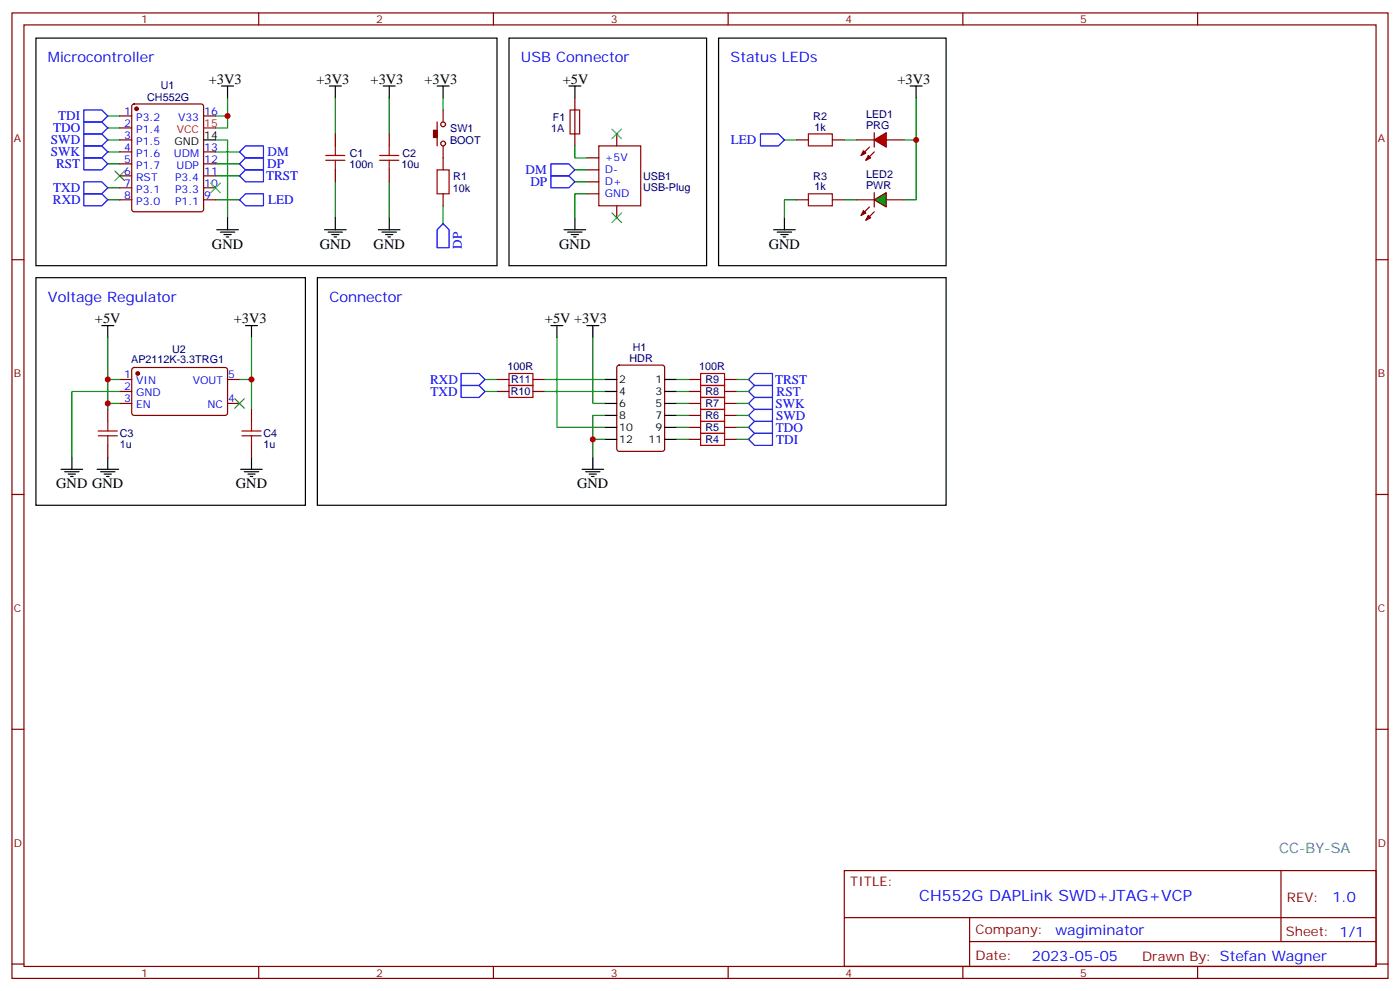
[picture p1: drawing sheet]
<svg xmlns="http://www.w3.org/2000/svg" width="412mm" height="292mm" viewBox="0 0 412 292" stroke-linecap="round" stroke-linejoin="round" font-family="sans-serif">
<g fill="none" stroke="#870000" stroke-width=".35">
<path d="M3.5 3.8h405.4v284.3h-405.4zM7.1 7.3h398.2v277.3h-398.2zM76.2 3.8v3.5M145.3 3.8v3.5M214.5 3.8v3.5M283.6 3.8v3.5M352.8 3.8v3.5M35.3 34.1h3.5M35.3 37.7h3.5M39 30.8l.5-.2h19.8l.6 .5 .1 30.6-.5 .6-20 .1-.6-.5-.1-30.6zM60 34.1h3.5M98.8 39.4v3.6"/>
<path d="M114.7 39.4v3.6M128.8 35.9v7.1M130.5 32.4v3.5M35.3 41.2h3.5M35.3 44.7h3.5M35.3 48.3h3.5M35.3 51.8h3.5M35.3 55.3h3.5M35.3 58.8h3.5M60 44.7h3.5M60 48.3h3.5M60 51.8h3.5"/>
<path d="M60 55.3h3.5M60 58.8h3.5M98.8 50v3.6M114.7 50v3.6M130.5 43v7M130.5 57.1v3.5M252.2 58.8h5.3M261.1 58.8h5.2M3.5 76.5h3.6M405.3 76.5h3.6M3.5 145.6h3.6M405.3 145.6h3.6"/>
<path d="M3.5 214.8h3.6M405.3 214.8h3.6M248.7 256.4h156.6v28.2h-156.6zM377.3 256.4v20.9M248.7 270.2h156.5M285.6 277.3h119.6M285.6 270.2v14.2M3.5 283.9h3.6M76.2 284.6v3.5M145.3 284.6v3.5M214.5 284.6v3.5M283.6 284.6v3.5"/>
<path d="M352.8 284.6v3.5M405.3 283.9h3.6"/>
<circle cx="130.5" cy="36.6" r=".71"/>
<circle cx="130.5" cy="42.3" r=".71"/>
</g>
<g fill="none" stroke="#008700" stroke-width=".35">
<path d="M31.7 37.7h3.6M31.7 34.1h3.6M67 28.9v5.2h-3.5M67 34.1v3.6h-3.5M98.8 28.9v10.5M114.7 28.9v10.5M130.5 28.9v3.5M31.7 58.8h3.6M31.7 55.3h3.6M31.7 48.3h3.6M31.7 44.7h3.6M31.7 41.2h3.6"/>
<path d="M63.5 41.2h3.5v22.9M63.5 58.8h7.1M63.5 51.8h7.1M63.5 48.3h7.1M63.5 44.7h7.1M98.8 53.6v10.5M114.7 53.6v10.5M130.5 60.6v5.3"/>
</g>
<g fill="none" stroke="#000" stroke-width=".35">
<path d="M10.6 11.2h135.8v67h-135.8zM65.3 25.3h3.5M67 25.3v3.6M97 25.3h3.5M98.8 25.3v3.6M112.9 25.3h3.5M114.7 25.3v3.6M128.8 25.3h3.5M130.5 25.3v3.6M60 41.2h3.5M63.9 67.7h6.3M64.9 68.4h4.2"/>
<path d="M66 69.1h2.1M66.7 69.8h.7M67 64.1v3.6M95.6 67.7h6.4M96.7 68.4h4.2M97.7 69.1h2.1M98.4 69.8h.7M98.8 64.1v3.6M111.5 67.7h6.3M112.5 68.4h4.3M113.6 69.1h2.1M114.3 69.8h.7"/>
<path d="M114.7 64.1v3.6"/>
</g>
<path d="M33.9 50.4l2.8 2.8M36.7 50.4l-2.8 2.8" fill="none" stroke="#3c3" stroke-width=".35"/>
<path d="M70.6 48.3l1.7-1.8h5.3v3.5h-5.3zM70.6 44.7l1.7-1.7h5.3v3.5h-5.3zM128.8 67.7l1.7-1.8 1.8 1.8v5.3h-3.5z" fill="none" stroke="#00f" stroke-width=".35"/>
<g fill="#870000" stroke="#870000" stroke-width=".35">
<path d="M127.7 38.4h1.1v2.1h-1.1z"/>
<circle cx="40.2" cy="32" r=".53"/>
</g>
<path d="M60 37.7h3.5" fill="none" stroke="#f00" stroke-width=".35"/>
<path d="M96 45.8h5.6M96 47.2h5.6M98.8 43v2.8M98.8 47.2v2.8M111.8 45.8h5.7M111.8 47.2h5.7M114.7 43v2.8M114.7 47.2v2.8M128.8 50h3.5v7.1h-3.5z" fill="none" stroke="#a10000" stroke-width=".35"/>
<path d="M257.5 58.8l3.6-2.1v4.3z" fill="#0c0" stroke="#870000" stroke-width=".35"/>
<path d="M257.5 39.1v4.2M252.2 41.2h5.3M256.1 43.3l-2.5 2.5M257.5 56.7v4.3M257.5 44.7l-2.4 2.5M261.1 41.2h5.2M256.1 61l-2.5 2.4M257.5 62.4l-2.4 2.4" fill="none" stroke="#870000" stroke-width=".35"/>
<g fill="#870000" stroke="#870000" stroke-width=".35">
<path d="M254.4 62l.7 .7-1.5 .7z"/>
<path d="M255.8 63.4l.7 .7-1.4 .7z"/>
<path d="M254.4 44.4l.7 .7-1.5 .7z"/>
<path d="M255.8 45.8l.7 .7-1.4 .7z"/>
</g>
<path d="M257.5 41.2l3.6-2.1v4.2z" fill="#f00" stroke="#870000" stroke-width=".35"/>
<path d="M224 39.4h5.3l1.8 1.8-1.8 1.8h-5.3z" fill="none" stroke="#00f" stroke-width=".35"/>
<path d="M238.1 39.4h7.1v3.6h-7.1zM238.1 57.1h7.1v3.5h-7.1z" fill="none" stroke="#a10000" stroke-width=".35"/>
<path d="M234.6 41.2h3.5M234.6 58.8h3.5M245.2 41.2h3.5M245.2 58.8h3.5" fill="none" stroke="#870000" stroke-width=".35"/>
<path d="M269.9 28.9v12.3h-3.6M231.1 41.2h3.5M234.6 58.8h-3.5v5.3M248.7 41.2h3.5M248.7 58.8h3.5M269.9 41.2v17.6h-3.6" fill="none" stroke="#008700" stroke-width=".35"/>
<path d="M211.7 11.2h67v67h-67zM227.9 67.7h6.3M229 68.4h4.2M230 69.1h2.1M230.7 69.8h.7M231.1 64.1v3.6" fill="none" stroke="#000" stroke-width=".35"/>
<path d="M176.4 43h12.3v17.6h-12.3z" fill="#fff" stroke="#870000" stroke-width=".35"/>
<g fill="none" stroke="#870000" stroke-width=".35">
<path d="M169.3 28.9v14.1M181.7 39.4v3.6M172.9 46.5h3.5M172.9 50h3.5M172.9 53.6h3.5M172.9 57.1h3.5M181.7 60.6v3.5M35.3 111.8h3.5M35.3 115.3h3.5M35.3 118.8h3.5M39 108.4l.5-.2 27.1 .1 .4 .6v13l-.7 .4h-27.1l-.4-.7v-12.7zM67 111.8h3.6"/>
<path d="M67 118.8h3.6M146.4 111.8h3.5M146.4 115.3h3.5M157 111.8h3.5M157 115.3h3.5M181.9 107.7l.5-.2h12.7l.6 .5 .1 24.2-.5 .7h-12.9l-.7-.4v-24.3zM202.8 111.8h3.6M202.8 115.3h3.6M202.8 118.8h3.6M213.4 111.8h3.6M213.4 115.3h3.6M213.4 118.8h3.6"/>
<path d="M31.7 120.6v3.5M31.7 131.2v3.5M74.1 120.6v3.5M74.1 131.2v3.5M202.8 129.4h3.6M202.8 125.9h3.6M202.8 122.3h3.6M213.4 129.4h3.6M213.4 125.9h3.6M213.4 122.3h3.6"/>
</g>
<path d="M180.3 38l2.8 2.9M183.1 38l-2.8 2.9M62.1 53.9l2.8 2.8M64.9 53.9l-2.8 2.8M180.3 62.7l2.8 2.8M183.1 62.7l-2.8 2.8M69.1 117.4l2.9 2.8M72 117.4l-2.9 2.8" fill="none" stroke="#3c3" stroke-width=".35"/>
<g fill="none" stroke="#000" stroke-width=".35">
<path d="M149.9 11.2h58.2v67h-58.2zM167.6 25.3h3.5M169.3 25.3v3.6M268.1 25.3h3.5M269.9 25.3v3.6M166.2 67.7h6.3M167.2 68.4h4.2M168.3 69.1h2.1M169 69.8h.7M169.3 64.1v3.6M10.6 81.8h79.4v67h-79.4zM30 95.9h3.5"/>
<path d="M31.7 95.9v3.5M72.3 95.9h3.5M74.1 95.9v3.5M93.5 81.8h185.2v67h-185.2zM162.3 95.9h3.5M164 95.9v3.5M172.9 95.9h3.5M174.6 95.9v3.5M178.2 111.8h3.5M178.2 115.3h3.5M178.2 118.8h3.5M195.8 111.8h3.5"/>
<path d="M195.8 115.3h3.5M195.8 118.8h3.5M18 138.2h6.3M19 138.9h4.3M20.1 139.6h2.1M21.2 134.7v3.5M28.6 138.2h6.3M29.6 138.9h4.3M30.7 139.6h2.1M31.7 134.7v3.5M70.9 138.2h6.4M72 138.9h4.2"/>
<path d="M73 139.6h2.1M74.1 134.7v3.5M171.4 138.2h6.4M172.5 138.9h4.2M173.6 139.6h2.1M174.6 134.7v3.5M178.2 122.3h3.5M178.2 125.9h3.5M178.2 129.4h3.5M195.8 122.3h3.5M195.8 125.9h3.5M195.8 129.4h3.5"/>
<path d="M20.8 140.3h.7M31.4 140.3h.7M73.7 140.3h.7M174.3 140.3h.7"/>
</g>
<g fill="none" stroke="#00f" stroke-width=".35">
<path d="M24.7 39.4h5.3l1.7 1.8-1.7 1.8h-5.3zM24.7 32.4h5.3l1.7 1.7-1.7 1.8h-5.3zM24.7 35.9h5.3l1.7 1.8-1.7 1.7h-5.3zM24.7 57.1h5.3l1.7 1.7-1.7 1.8h-5.3zM24.7 53.6h5.3l1.7 1.7-1.7 1.8h-5.3zM24.7 43h5.3l1.7 1.7-1.7 1.8h-5.3zM24.7 46.5h5.3l1.7 1.8-1.7 1.7h-5.3zM70.6 58.8l1.7-1.7h5.3v3.5h-5.3zM70.6 51.8l1.7-1.8h5.3v3.6h-5.3zM162.3 48.3h5.3l1.7 1.7-1.7 1.8h-5.3zM162.3 51.8h5.3l1.7 1.8-1.7 1.7h-5.3zM135.8 110h5.3l1.8 1.8-1.8 1.7h-5.3z"/>
<path d="M135.8 113.5h5.3l1.8 1.8-1.8 1.8h-5.3zM220.5 118.8l1.7-1.7h5.3v3.5h-5.3zM220.5 115.3l1.7-1.8h5.3v3.6h-5.3zM220.5 111.8l1.7-1.8h5.3v3.5h-5.3zM220.5 129.4l1.7-1.8h5.3v3.6h-5.3zM220.5 125.9l1.7-1.8h5.3v3.5h-5.3zM222.2 120.6h5.3v3.5h-5.3l-1.7-1.8z"/>
</g>
<g fill="none" stroke="#008700" stroke-width=".35">
<path d="M169.3 43v3.5h3.6M169.3 50h3.6M169.3 53.6h3.6M172.9 57.1h-3.6v7M31.7 99.4v12.4h3.6M74.1 99.4v12.4h-3.5M164 99.4v26.5h14.2M174.6 99.4v19.4h3.6M31.7 111.8v8.8M31.7 118.8h3.6M35.3 115.3h-14.1v19.4M74.1 111.8v8.8"/>
<path d="M142.9 111.8h3.5M142.9 115.3h3.5M160.5 111.8h17.7M160.5 115.3h17.7M199.3 118.8h3.5M199.3 111.8h3.5M199.3 115.3h3.5M217 118.8h3.5M217 111.8h3.5M217 115.3h3.5M174.6 129.4h3.6M178.2 122.3h-3.6v12.4"/>
<path d="M199.3 122.3h3.5M199.3 125.9h3.5M199.3 129.4h3.5M217 122.3h3.5M217 125.9h3.5M217 129.4h3.5"/>
</g>
<g fill="none" stroke="#a10000" stroke-width=".35">
<path d="M167.9 32.4h2.8v7h-2.8zM149.9 113.5h7.1v3.6h-7.1zM149.9 110h7.1v3.5h-7.1zM206.4 117.1h7v3.5h-7zM206.4 113.5h7v3.6h-7zM206.4 110h7v3.5h-7zM28.9 128.3h5.7M28.9 126.9h5.7M31.7 124.1v2.8M31.7 128.3v2.9M71.3 128.3h5.6M71.3 126.9h5.6"/>
<path d="M74.1 124.1v2.8M74.1 128.3v2.9M206.4 127.6h7v3.6h-7zM206.4 124.1h7v3.5h-7zM206.4 120.6h7v3.5h-7z"/>
</g>
<circle cx="40.6" cy="110" r=".53" fill="#870000" stroke="#870000" stroke-width=".35"/>
<g fill="#c00">
<circle cx="67" cy="34.1" r=".88"/>
<circle cx="269.9" cy="41.2" r=".88"/>
<circle cx="74.1" cy="111.8" r=".88"/>
<circle cx="31.8" cy="111.8" r=".88"/>
<circle cx="31.8" cy="118.8" r=".88"/>
<circle cx="174.6" cy="129.4" r=".88"/>
</g>
<text font-size="4.6" fill="#00f" x="270.8" y="265.4">CH552G DAPLink SWD+JTAG+VCP</text>
<g font-size="4.2" fill="#00f">
<text x="14.1" y="18.3">Microcontroller</text>
<text x="153.5" y="18.3">USB Connector</text>
<text x="215.2" y="18.3">Status LEDs</text>
<text x="14.1" y="88.8">Voltage Regulator</text>
<text x="97" y="88.8">Connector</text>
<text x="392.5" y="265.7">1.0</text>
<text x="310.9" y="275.2">wagiminator</text>
<text x="304" y="283">2023-05-05</text>
</g>
<g font-size="4.2">
<text x="61.5" y="24.6">+3V3</text>
<text x="93.2" y="24.6">+3V3</text>
<text x="109.2" y="24.7">+3V3</text>
<text x="125" y="24.7">+3V3</text>
<text x="165.8" y="24.6">+5V</text>
<text x="264.4" y="24.7">+3V3</text>
<text x="62.4" y="73.3">GND</text>
<text x="94.2" y="73.3">GND</text>
<text x="110.1" y="73.3">GND</text>
<text x="164.7" y="73.3">GND</text>
<text x="226.5" y="73.3">GND</text>
<text x="28" y="95.2">+5V</text>
<text x="68.9" y="95.2">+3V3</text>
<text x="160.5" y="95.2">+5V +3V3</text>
<text x="16.6" y="143.9">GND GND</text>
<text x="69.5" y="143.9">GND</text>
<text x="170" y="143.9">GND</text>
</g>
<text font-size="4.2" fill="#0099b0" x="376.8" y="251.1">CC-BY-SA</text>
<g font-size="3.9" fill="#00f">
<text x="17.2" y="35.4">TDI</text>
<text x="15.7" y="39">TDO</text>
<text x="15" y="46">SWK</text>
<text x="15" y="42.5">SWD</text>
<text x="78.8" y="46">DM</text>
<text x="215.3" y="42.5">LED</text>
<text x="16.5" y="49.5">RST</text>
<text x="78.4" y="53.1">TRST</text>
<text x="78.7" y="49.5">DP</text>
<text x="154.8" y="51.3">DM</text>
<text x="15.7" y="56.6">TXD</text>
<text x="156.2" y="54.8">DP</text>
<text x="15.6" y="60.1">RXD</text>
<text x="78.9" y="60.1">LED</text>
<text x="136" y="73.2" transform="rotate(-90 136 73.2)">DP</text>
<text x="126.7" y="113">RXD</text>
<text x="228.3" y="113.1">TRST</text>
<text x="126.8" y="116.6">TXD</text>
<text x="228.8" y="116.6">RST</text>
<text x="228.4" y="120.1">SWK</text>
<text x="228.6" y="123.7">SWD</text>
<text x="228.6" y="127.1">TDO</text>
<text x="228.6" y="130.6">TDI</text>
</g>
<g font-size="3.9" fill="#800">
<text x="250.5" y="261">TITLE:</text>
<text x="379.1" y="265.7">REV:</text>
<text x="287.4" y="275.2">Company:</text>
<text x="378.7" y="275.8">Sheet: 1/1</text>
<text x="287.4" y="282.9">Date:</text>
<text x="336.4" y="282.9">Drawn By: Stefan Wagner</text>
</g>
<g font-size="3.2" fill="#800">
<text x="41.6" y="6.8">1</text>
<text x="110.8" y="6.8">2</text>
<text x="179.9" y="6.8">3</text>
<text x="249.1" y="6.8">4</text>
<text x="318.2" y="6.8">5</text>
<text x="4.1" y="41.9">A</text>
<text x="405.9" y="41.9">A</text>
<text x="4.1" y="111.1">B</text>
<text x="405.9" y="111.1">B</text>
<text x="4.1" y="180.2">C</text>
<text x="405.9" y="180.2">C</text>
<text x="4.1" y="249.3">D</text>
<text x="405.9" y="249.3">D</text>
<text x="41.6" y="287.6">1</text>
<text x="110.8" y="287.6">2</text>
<text x="179.9" y="287.6">3</text>
<text x="249.1" y="287.6">4</text>
<text x="318.2" y="287.6">5</text>
</g>
<g font-size="3.2" fill="#000080">
<text x="43.3" y="29.6">CH552G</text>
<text x="47.3" y="26.3">U1</text>
<text x="162.8" y="35.6">F1</text>
<text x="239.6" y="35.3">R2</text>
<text x="255.1" y="34.9">LED1</text>
<text x="132.6" y="38.8">SW1</text>
<text x="162.4" y="38.8">1A</text>
<text x="239.9" y="38.5">1k</text>
<text x="255.1" y="38">PRG</text>
<text x="103" y="46.3">C1</text>
<text x="118.5" y="46.2">C2</text>
<text x="132.6" y="42.3">BOOT</text>
<text x="102.9" y="49.4">100n</text>
<text x="118.3" y="49.4">10u</text>
<text x="133.5" y="52.9">R1</text>
<text x="189.4" y="52.9">USB1</text>
<text x="239.6" y="52.9">R3</text>
<text x="255.1" y="52.5">LED2</text>
<text x="133.4" y="56.5">10k</text>
<text x="189.4" y="56.1">USB-Plug</text>
<text x="239.9" y="56.1">1k</text>
<text x="255.1" y="55.7">PWR</text>
<text x="38.6" y="106.9">AP2112K-3.3TRG1</text>
<text x="50.7" y="103.9">U2</text>
<text x="185.4" y="106.5">HDR</text>
<text x="186.4" y="103.2">H1</text>
<text x="149.5" y="109">100R</text>
<text x="150.6" y="112.9">R11</text>
<text x="206" y="109">100R</text>
<text x="207.8" y="112.9">R9</text>
<text x="150.4" y="116.4">R10</text>
<text x="207.8" y="119.9">R7</text>
<text x="207.8" y="116.4">R8</text>
<text x="207.8" y="123.5">R6</text>
<text x="35.3" y="131.9">1u</text>
<text x="35.3" y="128.8">C3</text>
<text x="77.6" y="131.9">1u</text>
<text x="77.6" y="128.8">C4</text>
<text x="207.8" y="130.5">R4</text>
<text x="207.8" y="127">R5</text>
</g>
<g font-size="3.2" fill="#00f">
<text x="36.6" y="33.8">1</text>
<text x="40.1" y="35.6">P3.2</text>
<text x="52.5" y="35.6">V33</text>
<text x="60.1" y="33.8">16</text>
<text x="36.6" y="37.3">2</text>
<text x="36.6" y="40.9">3</text>
<text x="40.1" y="39.1">P1.4</text>
<text x="36.6" y="44.4">4</text>
<text x="36.6" y="47.9">5</text>
<text x="40.1" y="42.6">P1.5</text>
<text x="40.1" y="46.1">P1.6</text>
<text x="51.2" y="46.1">UDM</text>
<text x="60.1" y="47.9">12</text>
<text x="60.1" y="44.4">13</text>
<text x="178.2" y="47.6">+5V</text>
<text x="36.6" y="51.4">6</text>
<text x="40.1" y="49.7">P1.7</text>
<text x="40.1" y="53.2">RST</text>
<text x="51.6" y="53.2">P3.4</text>
<text x="52" y="49.7">UDP</text>
<text x="60.1" y="51.4">11</text>
<text x="178.2" y="51.1">D-</text>
<text x="36.6" y="55">7</text>
<text x="36.6" y="58.5">8</text>
<text x="40.1" y="56.7">P3.1</text>
<text x="51.6" y="56.7">P3.3</text>
<text x="60.1" y="58.5">9</text>
<text x="60.1" y="55">10</text>
<text x="178.2" y="54.6">D+</text>
<text x="178.2" y="58.1">GND</text>
<text x="40.1" y="60.3">P3.0</text>
<text x="51.6" y="60.3">P1.1</text>
<text x="36.6" y="111.4">1</text>
<text x="40.1" y="113.2">VIN</text>
<text x="56.8" y="113.2">VOUT</text>
<text x="67.2" y="111.4">5</text>
<text x="36.6" y="114.9">2</text>
<text x="36.6" y="118.5">3</text>
<text x="40.1" y="116.7">GND</text>
<text x="67.2" y="118.5">4</text>
<text x="40.1" y="120.2">EN</text>
<text x="61.1" y="120.2">NC</text>
</g>
<g font-size="3.2" fill="#f00">
<text x="52.1" y="39.1">VCC</text>
<text x="60.1" y="37.3">15</text>
</g>
<g font-size="3.2">
<text x="60.1" y="40.9">14</text>
<text x="51.4" y="42.6">GND</text>
<text x="182.4" y="112.8">2</text>
<text x="193.1" y="112.8">1</text>
<text x="182.4" y="116.3">4</text>
<text x="182.4" y="119.9">6</text>
<text x="193.1" y="116.3">3</text>
<text x="193.1" y="119.9">5</text>
<text x="182.4" y="123.4">8</text>
<text x="193.1" y="123.4">7</text>
<text x="182.4" y="126.9">10</text>
<text x="182.4" y="130.5">12</text>
<text x="191.1" y="130.5">11</text>
<text x="193.1" y="126.9">9</text>
</g>
</svg>
